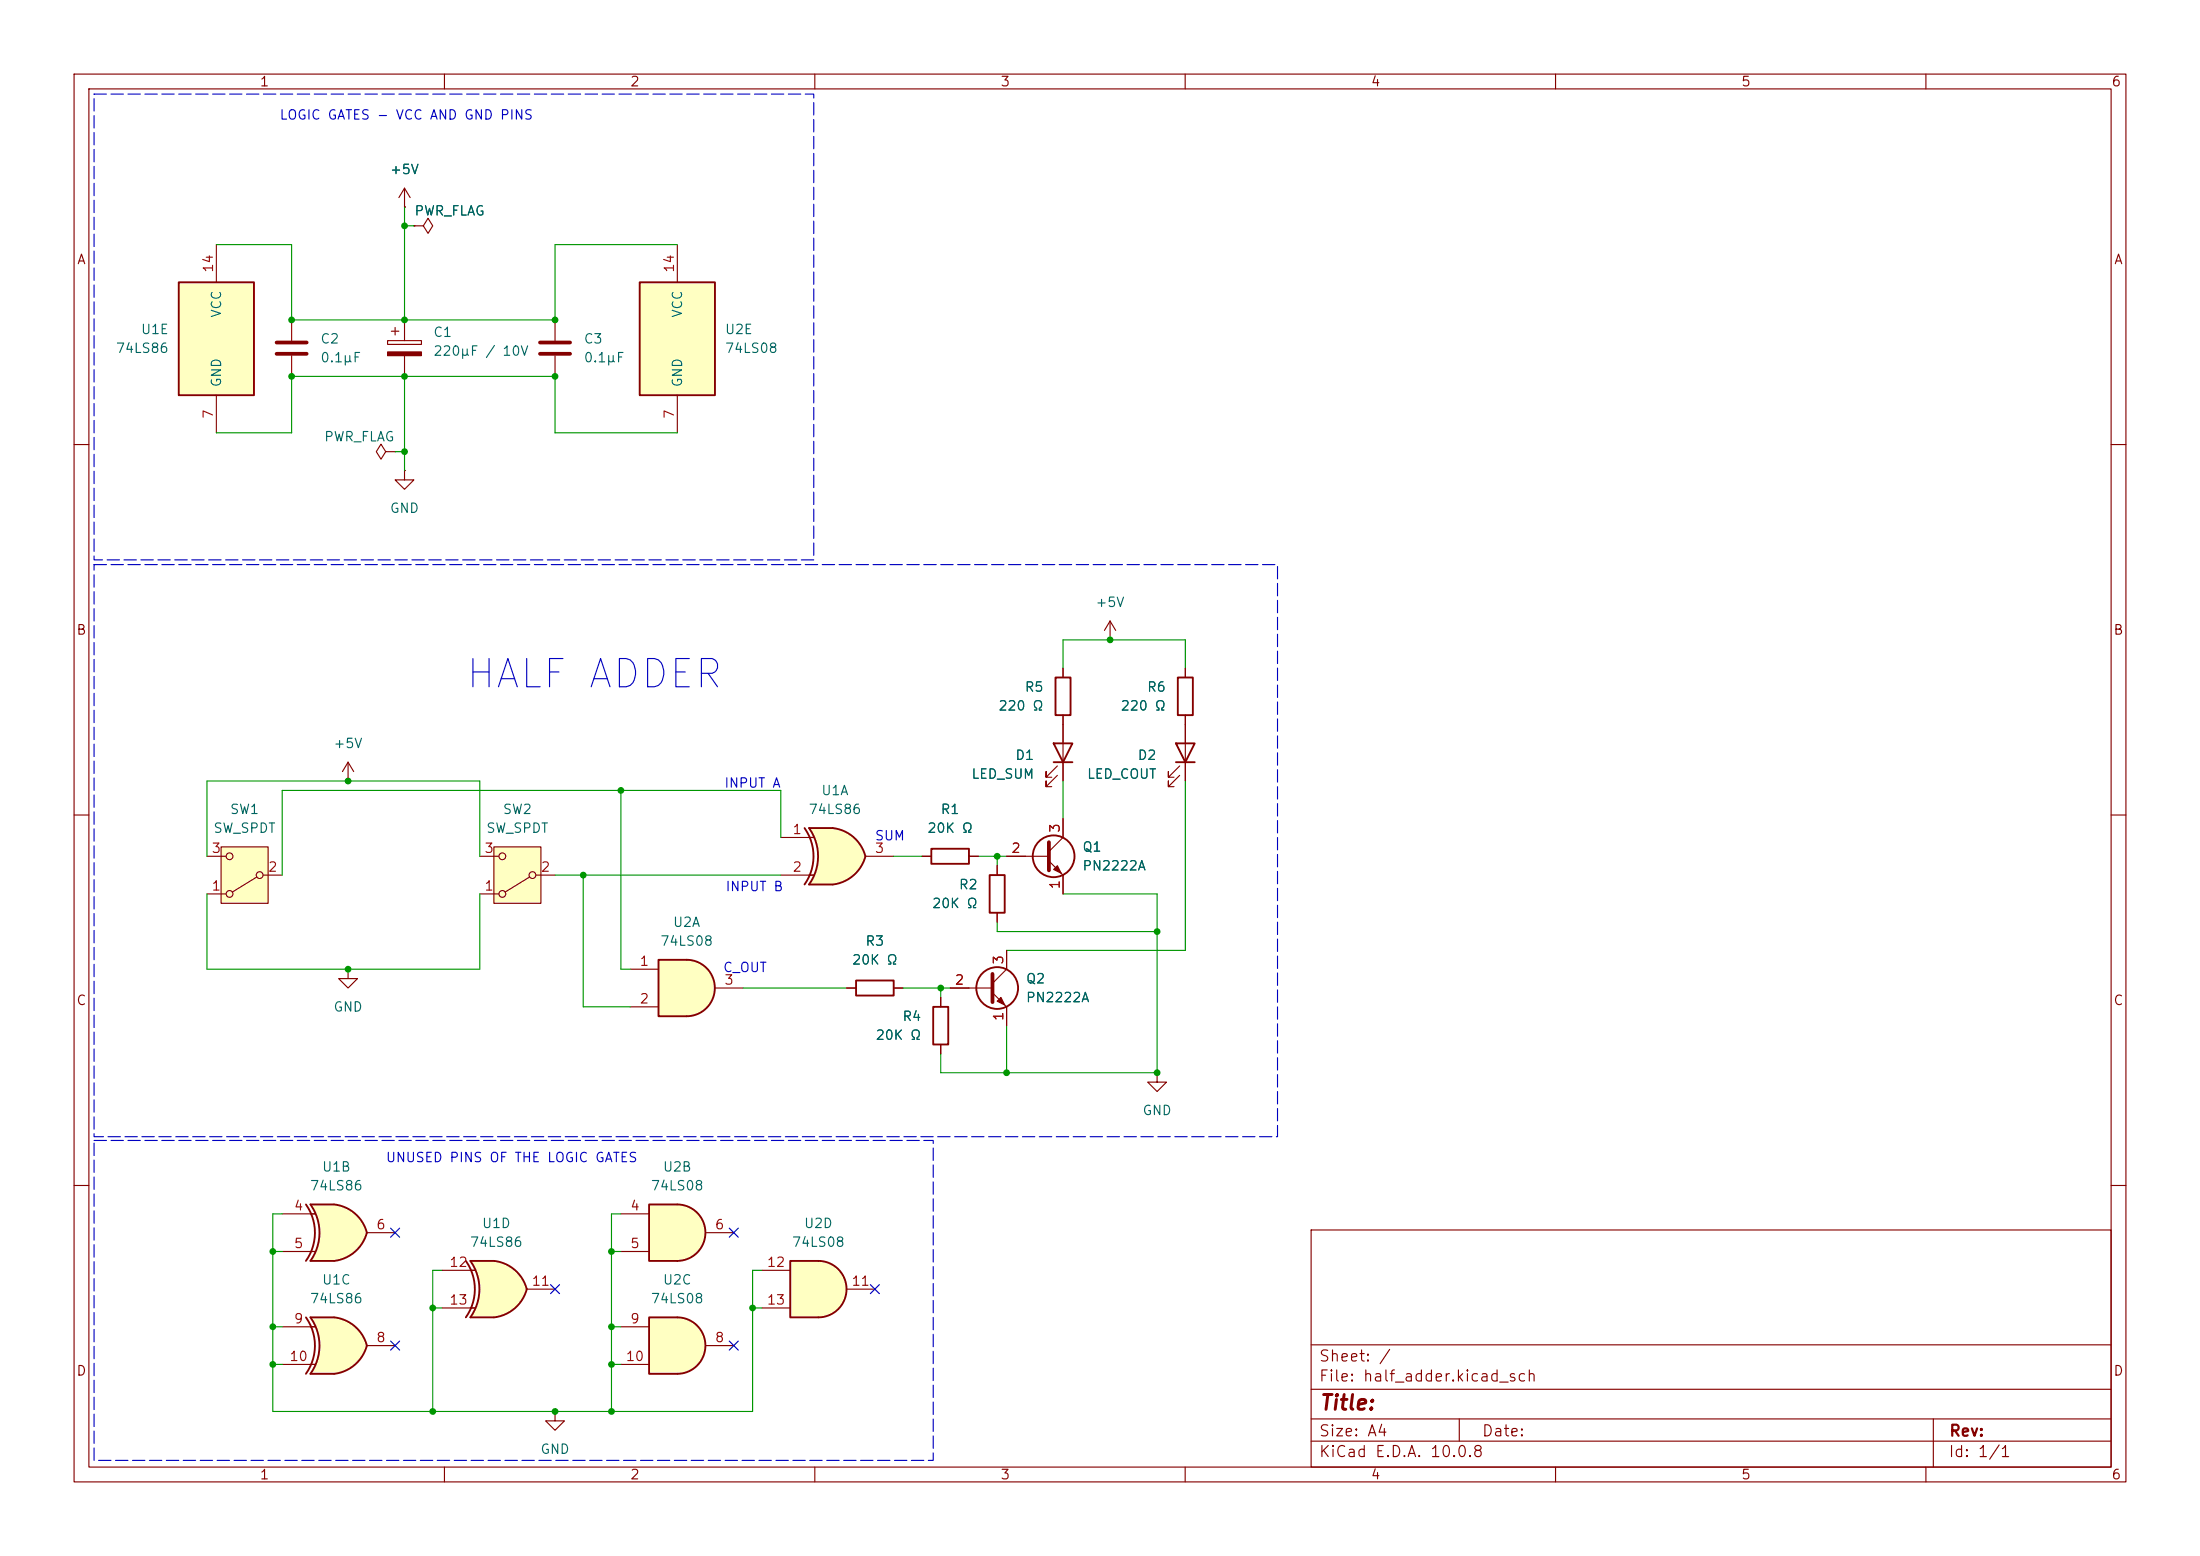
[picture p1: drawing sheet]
<svg xmlns="http://www.w3.org/2000/svg" width="297mm" height="210mm" viewBox="0 0 297 210" stroke-linecap="round" stroke-linejoin="round" font-family="sans-serif">
<g fill="none" stroke="#840000" stroke-width=".15">
<path d="M10 10h277v190h-277zM12 12h273v186h-273zM60 10v2M110 10v2M160 10v2M210 10v2M260 10v2M39.4 43.2v2.8M39.4 48v2.8M74.9 43.2v2.8M74.9 48v2.8M10 60h2"/>
<path d="M285 60h2M10 110h2M285 110h2M10 160h2M177 166h108v32h-108zM285 160h2M60 198v2M110 198v2M160 198v2M177 194.5h108M177 191.5h108M177 187.5h108"/>
<path d="M177 181.5h108M197 191.5v3M210 198v2M260 198v2M261 191.5v6.5"/>
</g>
<path d="M37.3 46.2h4.1M37.3 47.8h4.1M72.9 46.2h4.1M72.9 47.8h4.1" fill="none" stroke="#840000" stroke-width=".51"/>
<path d="M41.9 162.6h3.2M41.9 170.2h3.2" fill="none" stroke="#ffffc2" stroke-width=".14"/>
<g fill="#ffffc2" stroke="#ffffc2" stroke-width=".14">
<path d="M44.5 165l5 1.4a5.2 5.2 0 0 1-4.4 3.8z"/>
<path d="M45.1 162.6a5.1 5.1 0 0 1 4.4 3.8l-4.9 1.3z"/>
</g>
<path d="M41.9 162.6h3.2v7.6h-3.2a6.7 6.7 0 0 0 0-7.6z" fill="#ffffc2"/>
<path d="M41.3 162.6a6.6 6.6 0 0 1 0 7.6M45.1 162.6h-3.2a6.6 6.6 0 0 1 0 7.6h3.2M45.1 162.6a5.1 5.1 0 0 1 4.4 3.8 5.2 5.2 0 0 1-4.4 3.8" fill="none" stroke="#840000" stroke-width=".25"/>
<path d="M38.1 163.8h4.4M38.1 168.9h4.4M49.5 166.4h3.8" fill="none" stroke="#840000" stroke-width=".15"/>
<path d="M63.5 170.2h3.2M63.5 177.8h3.2" fill="none" stroke="#ffffc2" stroke-width=".14"/>
<g fill="#ffffc2" stroke="#ffffc2" stroke-width=".14">
<path d="M66.1 172.6l5 1.4a5.2 5.2 0 0 1-4.4 3.8z"/>
<path d="M66.7 170.2a5.1 5.1 0 0 1 4.4 3.8l-5 1.3z"/>
</g>
<path d="M63.5 170.2h3.2v7.6h-3.2a6.7 6.7 0 0 0 0-7.6z" fill="#ffffc2"/>
<path d="M142.5 91.4h2v5.1h-2zM62.9 170.2a6.6 6.6 0 0 1 0 7.6M63.5 170.2h3.2a5.1 5.1 0 0 1 4.4 3.8 5.2 5.2 0 0 1-4.4 3.8h-3.2a6.6 6.6 0 0 0 0-7.6z" fill="none" stroke="#840000" stroke-width=".25"/>
<g fill="none" stroke="#840000" stroke-width=".15">
<path d="M54.6 27.9h.1M54.6 25.4l-.8 1.3M54.6 25.4l.8 1.3M54.6 25.4v2.5M55.9 30.5h1.2l.7 1 .6-1-.6-1-.7 1M55.9 30.5h.1M143.5 90.2v1.2M143.5 96.5v1.3M59.7 171.5h4.4M59.7 176.5h4.4M71.1 174h3.8M74.9 190.5v1.3h1.3l-1.3 1.2-1.2-1.2h1.2"/>
<path d="M74.9 190.5h.1"/>
</g>
<path d="M91.4 177.8a3.8 3.8 0 0 1 3.8 3.8 3.8 3.8 0 0 1-3.8 3.8z" fill="#ffffc2" stroke="#ffffc2" stroke-width=".14"/>
<path d="M87.6 177.8h3.8v7.6h-3.8z" fill="#ffffc2"/>
<path d="M87.6 177.8h3.8a3.8 3.8 0 0 1 3.8 3.8 3.8 3.8 0 0 1-3.8 3.8h-3.8z" fill="none" stroke="#840000" stroke-width=".25"/>
<path d="M83.8 179.1h3.8M83.8 184.2h3.8M95.2 181.6h3.9" fill="none" stroke="#840000" stroke-width=".15"/>
<path d="M24.1 38.1h10.2v15.2h-10.2z" fill="#ffffc2"/>
<path d="M24.1 38.1h10.2v15.2h-10.2z" fill="none" stroke="#840000" stroke-width=".25"/>
<path d="M29.2 33v5.1M29.2 53.3v5.1" fill="none" stroke="#840000" stroke-width=".15"/>
<path d="M41.9 177.8h3.2M41.9 185.4h3.2" fill="none" stroke="#ffffc2" stroke-width=".14"/>
<g fill="#ffffc2" stroke="#ffffc2" stroke-width=".14">
<path d="M44.5 180.3l5 1.3a5.2 5.2 0 0 1-4.4 3.8z"/>
<path d="M45.1 177.8a5.1 5.1 0 0 1 4.4 3.8l-4.9 1.3z"/>
</g>
<path d="M41.9 177.8h3.2v7.6h-3.2a6.7 6.7 0 0 0 0-7.6z" fill="#ffffc2"/>
<path d="M41.3 177.8a6.6 6.6 0 0 1 0 7.6M45.1 177.8h-3.2a6.6 6.6 0 0 1 0 7.6h3.2M45.1 177.8a5.1 5.1 0 0 1 4.4 3.8 5.2 5.2 0 0 1-4.4 3.8" fill="none" stroke="#840000" stroke-width=".25"/>
<path d="M38.1 179.1h4.4M38.1 184.2h4.4M49.5 181.6h3.8" fill="none" stroke="#840000" stroke-width=".15"/>
<path d="M86.4 38.1h10.1v15.2h-10.1z" fill="#ffffc2"/>
<path d="M86.4 38.1h10.1v15.2h-10.1z" fill="none" stroke="#840000" stroke-width=".25"/>
<path d="M91.4 33v5.1M52.3 46h4.6v.5h-4.6zM52.8 44.7h1M53.3 44.2v1M54.6 43.2v2.8M54.6 48v2.8M91.4 53.3v5.1" fill="none" stroke="#840000" stroke-width=".15"/>
<path d="M52.3 47.5h4.6v.5h-4.6z" fill="#840000" stroke="#840000" stroke-width=".15"/>
<path d="M110.5 170.2a3.8 3.8 0 0 1 3.8 3.8 3.8 3.8 0 0 1-3.8 3.8z" fill="#ffffc2" stroke="#ffffc2" stroke-width=".14"/>
<path d="M106.7 170.2h3.8v7.6h-3.8z" fill="#ffffc2"/>
<g fill="none" stroke="#840000" stroke-width=".25">
<path d="M158.7 100.3h2.6l-1.3 2.6zM158.7 102.9h2.6M106.7 170.2h3.8a3.8 3.8 0 0 1 3.8 3.8 3.8 3.8 0 0 1-3.8 3.8h-3.8z"/>
<circle cx="142.2" cy="115.6" r="2.82"/>
</g>
<g fill="none" stroke="#840000" stroke-width=".15">
<path d="M52.1 61l-.7-1.1-.6 1.1 .6 1 .7-1h1.2M53.3 61h.1M54.6 63.5v1.3h1.3l-1.3 1.2-1.3-1.2h1.3M54.6 63.5h.1M160 97.8v7.6M135.9 115.6h5.7M141.6 116.2l1.9 1.9v2.6M143.5 110.5v2.5l-1.9 1.9M159.3 104.6l-1.6 1.6v-.8v.8h.8M159.3 103.4l-1.6 1.5v-.8v.8h.8M102.9 171.5h3.8M102.9 176.5h3.8"/>
<path d="M114.3 174h3.8"/>
</g>
<path d="M141.6 113.7v3.8" fill="none" stroke="#840000" stroke-width=".51"/>
<path d="M142.2 117.3l.5-.5 .6 1.1z" fill="#840000" stroke="#840000" stroke-width=".15"/>
<path d="M91.4 162.6a3.8 3.8 0 0 1 3.8 3.8 3.8 3.8 0 0 1-3.8 3.8z" fill="#ffffc2" stroke="#ffffc2" stroke-width=".14"/>
<path d="M87.6 162.6h3.8v7.6h-3.8z" fill="#ffffc2"/>
<path d="M159 91.4h2v5.1h-2zM142.2 100.3h2.6l-1.3 2.6zM142.2 102.9h2.6M87.6 162.6h3.8a3.8 3.8 0 0 1 3.8 3.8 3.8 3.8 0 0 1-3.8 3.8h-3.8z" fill="none" stroke="#840000" stroke-width=".25"/>
<g fill="none" stroke="#840000" stroke-width=".15">
<path d="M143.5 97.8v7.6M149.9 86.4h.1M149.9 83.8l-.8 1.3M149.9 83.8l.7 1.3M149.9 83.8v2.6M160 90.2v1.2M160 96.5v1.3M142.7 104.6l-1.5 1.6v-.8v.8h.8M142.7 103.4l-1.5 1.5v-.8v.8h.8M156.2 144.8v1.3h1.3l-1.3 1.2-1.3-1.2h1.3M156.2 144.8h.1M83.8 163.8h3.8"/>
<path d="M83.8 168.9h3.8M95.2 166.4h3.9"/>
</g>
<path d="M29.8 114.3h6.4v7.6h-6.4z" fill="#ffffc2"/>
<g fill="none" stroke="#840000" stroke-width=".15">
<path d="M27.9 115.6h2.6M29.8 114.3h6.4v7.6h-6.4zM34.7 118.4l-3.3 2M35.6 118.1h2.5M47 105.4h.1M47 102.9l-.8 1.2M47 102.9l.8 1.2M47 102.9v2.5M27.9 120.7h2.6"/>
<circle cx="31" cy="115.6" r=".46"/>
<circle cx="35.1" cy="118.1" r=".46"/>
<circle cx="31" cy="120.7" r=".46"/>
</g>
<path d="M66.7 114.3h6.3v7.6h-6.3z" fill="#ffffc2"/>
<g fill="none" stroke="#840000" stroke-width=".15">
<path d="M64.8 115.6h2.5M66.7 114.3h6.3v7.6h-6.3zM71.5 118.4l-3.3 2M72.4 118.1h2.5M47 130.8v1.3h1.3l-1.3 1.3-1.3-1.3h1.3M47 130.8h.1M64.8 120.7h2.5"/>
<circle cx="67.8" cy="115.6" r=".46"/>
<circle cx="71.9" cy="118.1" r=".46"/>
<circle cx="67.8" cy="120.7" r=".46"/>
</g>
<path d="M92.7 129.5a3.8 3.8 0 0 1 3.8 3.9 3.8 3.8 0 0 1-3.8 3.8z" fill="#ffffc2" stroke="#ffffc2" stroke-width=".14"/>
<path d="M88.9 129.5h3.8v7.7h-3.8z" fill="#ffffc2"/>
<path d="M88.9 129.5h3.8a3.8 3.8 0 0 1 3.8 3.9 3.8 3.8 0 0 1-3.8 3.8h-3.8z" fill="none" stroke="#840000" stroke-width=".25"/>
<path d="M85.1 130.8h3.8M85.1 135.9h3.8M96.5 133.4h3.8" fill="none" stroke="#840000" stroke-width=".15"/>
<path d="M109.2 111.8h3.2M109.2 119.4h3.2" fill="none" stroke="#ffffc2" stroke-width=".14"/>
<g fill="#ffffc2" stroke="#ffffc2" stroke-width=".14">
<path d="M111.8 114.2l5 1.4a5.2 5.2 0 0 1-4.4 3.8z"/>
<path d="M112.4 111.8a5.1 5.1 0 0 1 4.4 3.8l-4.9 1.3z"/>
</g>
<path d="M109.2 111.8h3.2v7.6h-3.2a6.7 6.7 0 0 0 0-7.6z" fill="#ffffc2"/>
<g fill="none" stroke="#840000" stroke-width=".25">
<path d="M108.6 111.8a6.6 6.6 0 0 1 0 7.6M112.4 111.8h-3.2a6.6 6.6 0 0 1 0 7.6h3.2M112.4 111.8a5.2 5.2 0 0 1 4.4 3.8 5.2 5.2 0 0 1-4.4 3.8M125.7 114.6h5.1v2h-5.1zM133.6 118.1h2v5.1h-2zM115.6 132.3h5v2.1h-5zM126 135.9h2v5.1h-2z"/>
<circle cx="134.6" cy="133.3" r="2.82"/>
</g>
<g fill="none" stroke="#840000" stroke-width=".15">
<path d="M54.6 27.9h.1M55.9 30.5h.1M143.5 90.2v1.2M143.5 96.5v3.8M160 90.2v1.2M160 96.5v3.8M105.4 113h4.5M105.4 118.1h4.5M116.8 115.6h3.8M124.5 115.6h1.2M130.8 115.6h1.3M134.6 116.8v1.3"/>
<path d="M135.9 115.6h2.5M143.5 102.9v2.5M143.5 110.5v2.5M143.5 118.1v2.6M160 102.9v2.5M114.3 133.4h1.3M120.6 133.4h1.3M127 134.6v1.3M128.3 133.4h5.7M134 134l1.9 1.9v2.5M134.6 123.2v1.3M135.9 128.3v2.5l-1.9 1.9"/>
<path d="M127 141v1.2"/>
</g>
<path d="M134 131.4v3.9" fill="none" stroke="#840000" stroke-width=".51"/>
<path d="M134.6 135.1l.5-.5 .5 1z" fill="#840000" stroke="#840000" stroke-width=".15"/>
<g fill="none" stroke="#009600" stroke-width=".15">
<path d="M29.2 33h10.2v10.2h35.5v-10.2h16.5M54.6 27.9v15.3M54.6 30.5h1.3M29.2 58.4h10.2v-7.6h35.5v7.6h16.5M54.6 50.8v12.7M53.3 61h1.3M143.5 90.2v-3.8h16.5v3.8M27.9 115.6v-10.2h36.9v10.2M74.9 118.1h30.5M78.7 118.1v17.8h6.4M83.8 106.7v24.1h1.3M105.4 113v-6.3h-67.3v11.4"/>
<path d="M120.6 115.6h3.9M132.1 115.6h3.8M134.6 115.6v1.2M143.5 105.4v5.1M160 105.4v22.9h-24.1M27.9 120.7v10.1h36.9v-10.1M100.3 133.4h14M121.9 133.4h6.4M127 133.4v1.2M134.6 124.5v1.2h21.6M135.9 138.4v6.4M143.5 120.7h12.7v24.1h-29.2v-2.6"/>
<path d="M36.8 168.9h1.3M36.8 179.1h1.3M38.1 163.8h-1.3v26.7h64.8v-19h1.3M58.4 176.5h1.3M59.7 171.5h-1.3v19M82.5 168.9h1.3M82.5 179.1h1.3M83.8 163.8h-1.3v26.7M101.6 176.5h1.3M36.8 184.2h1.3M82.5 184.2h1.3"/>
</g>
<path d="M52.7 165.8l1.2 1.2M53.9 165.8l-1.2 1.2M74.3 173.4l1.2 1.2M75.5 173.4l-1.2 1.2M98.5 165.8l1.2 1.2M99.7 165.8l-1.2 1.2M117.5 173.4l1.2 1.2M118.7 173.4l-1.2 1.2M52.7 181l1.2 1.2M53.9 181l-1.2 1.2M98.5 181l1.2 1.2M99.7 181l-1.2 1.2" fill="none" stroke="#000084" stroke-width=".15"/>
<path d="M12.7 12.7h97.2v62.9h-97.2zM12.7 76.2h159.8v77.2h-159.8zM12.7 153.9h113.3v43.2h-113.3z" fill="none" stroke="#0000c2" stroke-width=".15" stroke-dasharray="1.7 .6"/>
<g fill="#009600">
<circle cx="82.5" cy="168.9" r=".46"/>
<circle cx="82.5" cy="179.1" r=".46"/>
<circle cx="74.9" cy="190.5" r=".46"/>
<circle cx="101.6" cy="176.5" r=".46"/>
<circle cx="82.5" cy="190.5" r=".46"/>
<circle cx="82.5" cy="184.2" r=".46"/>
<circle cx="78.7" cy="118.1" r=".46"/>
<circle cx="83.8" cy="106.7" r=".46"/>
<circle cx="47" cy="130.8" r=".46"/>
<circle cx="156.2" cy="144.8" r=".46"/>
<circle cx="135.9" cy="144.8" r=".46"/>
<circle cx="149.9" cy="86.4" r=".46"/>
<circle cx="156.2" cy="125.7" r=".46"/>
<circle cx="39.4" cy="50.8" r=".46"/>
<circle cx="39.4" cy="43.2" r=".46"/>
<circle cx="54.6" cy="43.2" r=".46"/>
<circle cx="54.6" cy="30.5" r=".46"/>
<circle cx="54.6" cy="50.8" r=".46"/>
<circle cx="54.6" cy="61" r=".46"/>
<circle cx="74.9" cy="50.8" r=".46"/>
<circle cx="74.9" cy="43.2" r=".46"/>
<circle cx="36.8" cy="168.9" r=".46"/>
<circle cx="58.4" cy="190.5" r=".46"/>
<circle cx="36.8" cy="179.1" r=".46"/>
<circle cx="36.8" cy="184.2" r=".46"/>
<circle cx="58.4" cy="176.5" r=".46"/>
<circle cx="127" cy="133.4" r=".46"/>
<circle cx="134.6" cy="115.6" r=".46"/>
<circle cx="47" cy="105.4" r=".46"/>
</g>
<text font-size="3.8" fill="#0000c2" x="62.6" y="93.8">HALF ADDER</text>
<text font-size="2" fill="#840000" x="178" y="190.8">Title:</text>
<g font-size="1.5" fill="#840000">
<text x="178" y="184.1">Sheet: /</text>
<text x="178" y="186.8">File: half_adder.kicad_sch</text>
<text x="178" y="197">KiCad E.D.A. 10.0.8</text>
<text x="178" y="194.2">Size: A4</text>
<text x="200" y="194.2">Date:</text>
<text x="263" y="197">Id: 1/1</text>
<text x="263" y="194.2">Rev:</text>
</g>
<g font-size="1.3" fill="#840000">
<text x="35" y="12">1</text>
<text x="85" y="12">2</text>
<text x="135" y="12">3</text>
<text x="185" y="12">4</text>
<text x="235" y="12">5</text>
<text x="285" y="12">6</text>
<text x="10.3" y="36">A</text>
<text x="285.3" y="36">A</text>
<text x="10.2" y="86">B</text>
<text x="285.2" y="86">B</text>
<text x="10.2" y="136">C</text>
<text x="285.2" y="136">C</text>
<text x="10.2" y="186">D</text>
<text x="285.2" y="186">D</text>
<text x="35" y="200">1</text>
<text x="85" y="200">2</text>
<text x="135" y="200">3</text>
<text x="185" y="200">4</text>
<text x="235" y="200">5</text>
<text x="285" y="200">6</text>
</g>
<g font-size="1.3" fill="#0000c2">
<text x="37.7" y="16.5">LOGIC GATES - VCC AND GND PINS</text>
<text x="97.7" y="106.6">INPUT A</text>
<text x="118" y="113.7">SUM</text>
<text x="97.9" y="120.6">INPUT B</text>
<text x="97.5" y="131.5">C_OUT</text>
<text x="52" y="157.2">UNUSED PINS OF THE LOGIC GATES</text>
</g>
<g font-size="1.3" fill="#006464">
<text x="52.5" y="23.8">+5V</text>
<text x="55.9" y="29.4">PWR_FLAG</text>
<text x="15.5" y="48">74LS86</text>
<text x="18.9" y="45.4">U1E</text>
<text x="30.2" y="43" transform="rotate(-90 30.2 43)">VCC</text>
<text x="43.2" y="46.7">C2</text>
<text x="58.4" y="45.8">C1</text>
<text x="78.7" y="46.7">C3</text>
<text x="92.4" y="43" transform="rotate(-90 92.4 43)">VCC</text>
<text x="97.8" y="45.4">U2E</text>
<text x="97.8" y="48">74LS08</text>
<text x="30.2" y="52.4" transform="rotate(-90 30.2 52.4)">GND</text>
<text x="43.2" y="49.2">0.1µF</text>
<text x="58.4" y="48.3">220µF / 10V</text>
<text x="78.7" y="49.2">0.1µF</text>
<text x="92.4" y="52.4" transform="rotate(-90 92.4 52.4)">GND</text>
<text x="43.7" y="59.9">PWR_FLAG</text>
<text x="52.5" y="69.5">GND</text>
<text x="147.8" y="82.2">+5V</text>
<text x="138.3" y="93.7">R5</text>
<text x="154.8" y="93.7">R6</text>
<text x="44.9" y="101.3">+5V</text>
<text x="134.7" y="96.2">220 Ω</text>
<text x="151.2" y="96.2">220 Ω</text>
<text x="110.8" y="107.6">U1A</text>
<text x="131.1" y="105.4">LED_SUM</text>
<text x="137" y="102.9">D1</text>
<text x="146.7" y="105.4">LED_COUT</text>
<text x="153.5" y="102.9">D2</text>
<text x="28.7" y="112.7">SW_SPDT</text>
<text x="31" y="110.2">SW1</text>
<text x="65.6" y="112.7">SW_SPDT</text>
<text x="67.8" y="110.2">SW2</text>
<text x="109.1" y="110.2">74LS86</text>
<text x="125.1" y="112.7">20K Ω</text>
<text x="126.9" y="110.2">R1</text>
<text x="146" y="115.3">Q1</text>
<text x="146" y="117.8">PN2222A</text>
<text x="90.8" y="125.4">U2A</text>
<text x="125.7" y="122.9">20K Ω</text>
<text x="129.4" y="120.3">R2</text>
<text x="89" y="128">74LS08</text>
<text x="114.9" y="130.5">20K Ω</text>
<text x="116.7" y="128">R3</text>
<text x="44.9" y="136.9">GND</text>
<text x="138.4" y="133">Q2</text>
<text x="138.4" y="135.6">PN2222A</text>
<text x="118.1" y="140.7">20K Ω</text>
<text x="121.7" y="138.1">R4</text>
<text x="154.1" y="150.8">GND</text>
<text x="41.8" y="161">74LS86</text>
<text x="43.4" y="158.4">U1B</text>
<text x="87.8" y="161">74LS08</text>
<text x="89.4" y="158.4">U2B</text>
<text x="65" y="166.1">U1D</text>
<text x="108.4" y="166.1">U2D</text>
<text x="43.4" y="173.7">U1C</text>
<text x="63.3" y="168.6">74LS86</text>
<text x="89.4" y="173.7">U2C</text>
<text x="106.8" y="168.6">74LS08</text>
<text x="41.8" y="176.2">74LS86</text>
<text x="87.8" y="176.2">74LS08</text>
<text x="72.9" y="196.5">GND</text>
</g>
<g font-size="1.3" fill="#a90000">
<text x="29.1" y="36.9" transform="rotate(-90 29.1 36.9)">14</text>
<text x="91.3" y="36.9" transform="rotate(-90 91.3 36.9)">14</text>
<text x="29.1" y="56.6" transform="rotate(-90 29.1 56.6)">7</text>
<text x="91.3" y="56.6" transform="rotate(-90 91.3 56.6)">7</text>
<text x="106.9" y="112.9">1</text>
<text x="143.4" y="112.5" transform="rotate(-90 143.4 112.5)">3</text>
<text x="28.5" y="115.4">3</text>
<text x="36.1" y="118">2</text>
<text x="65.3" y="115.4">3</text>
<text x="72.9" y="118">2</text>
<text x="106.9" y="118">2</text>
<text x="118" y="115.4">3</text>
<text x="136.4" y="115.4">2</text>
<text x="28.5" y="120.5">1</text>
<text x="65.3" y="120.5">1</text>
<text x="143.4" y="120.1" transform="rotate(-90 143.4 120.1)">1</text>
<text x="86.3" y="130.7">1</text>
<text x="135.8" y="130.3" transform="rotate(-90 135.8 130.3)">3</text>
<text x="86.3" y="135.8">2</text>
<text x="97.7" y="133.2">3</text>
<text x="128.8" y="133.2">2</text>
<text x="135.8" y="137.9" transform="rotate(-90 135.8 137.9)">1</text>
<text x="39.6" y="163.7">4</text>
<text x="50.7" y="166.2">6</text>
<text x="85" y="163.7">4</text>
<text x="96.4" y="166.2">6</text>
<text x="39.6" y="168.8">5</text>
<text x="60.6" y="171.3">12</text>
<text x="71.7" y="173.9">11</text>
<text x="85" y="168.8">5</text>
<text x="103.4" y="171.3">12</text>
<text x="114.9" y="173.9">11</text>
<text x="39.6" y="178.9">9</text>
<text x="60.6" y="176.4">13</text>
<text x="85" y="178.9">9</text>
<text x="103.4" y="176.4">13</text>
<text x="39" y="184">10</text>
<text x="50.7" y="181.5">8</text>
<text x="84.4" y="184">10</text>
<text x="96.4" y="181.5">8</text>
</g>
</svg>
